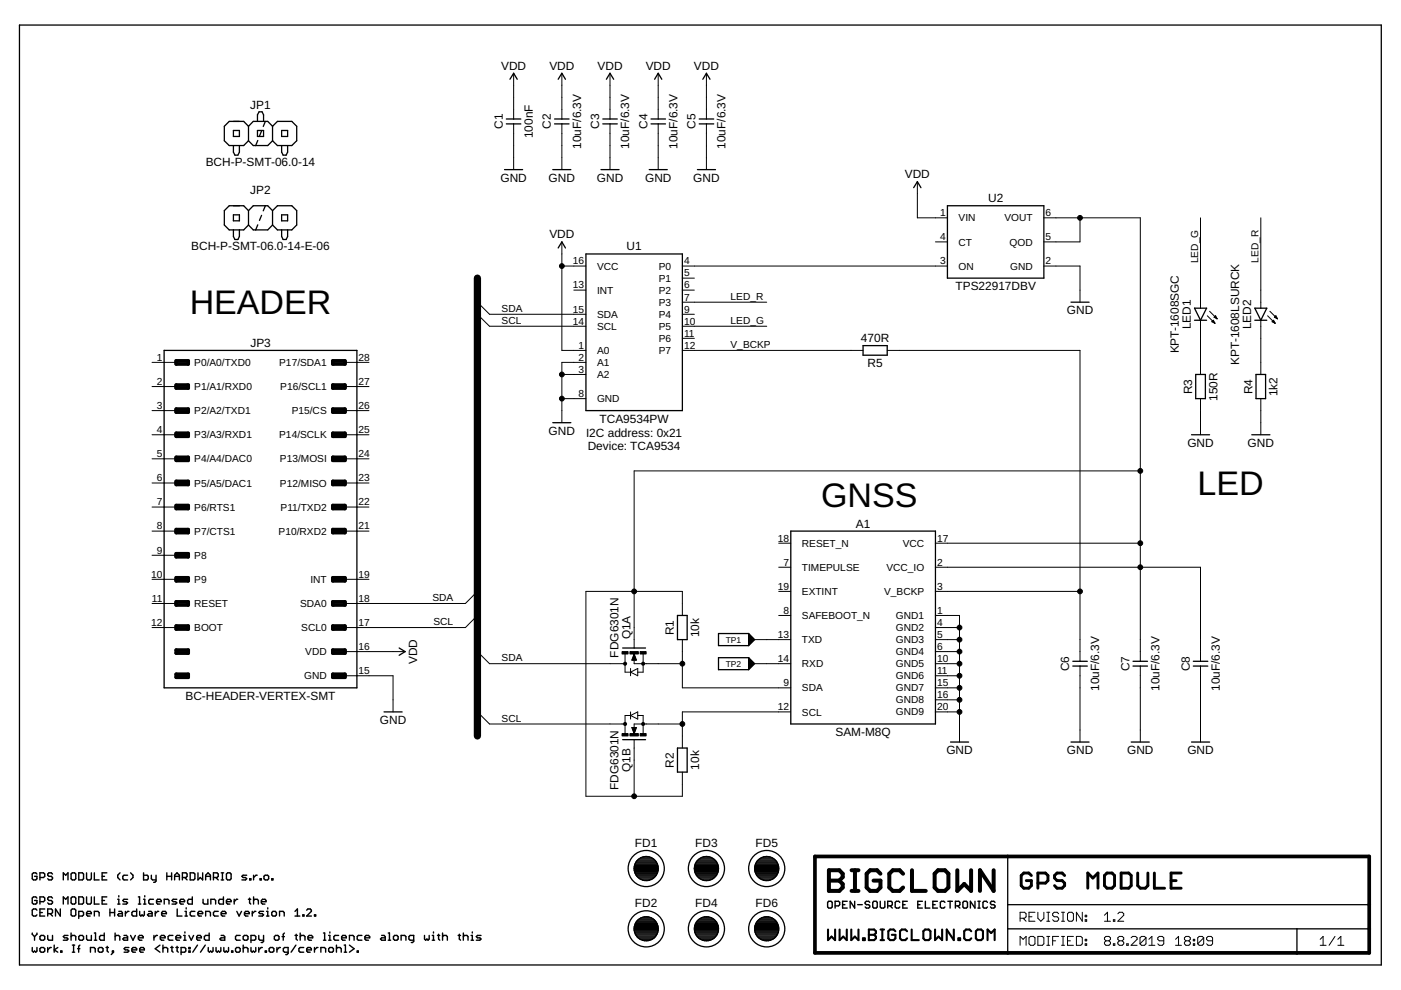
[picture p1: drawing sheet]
<svg xmlns="http://www.w3.org/2000/svg" width="297mm" height="210mm" viewBox="0 0 297 210" stroke-linecap="round" stroke-linejoin="round" font-family="sans-serif">
<g fill="none" stroke="#000" stroke-width=".21">
<path d="M108.9 15.5v9.7M119.1 15.5v9.7M129.3 15.5v9.7M139.6 15.5v9.7M149.8 15.5v9.7M108.9 26.3v9.7M119.1 26.3v9.7M129.3 26.3v9.7M139.6 26.3v9.7M149.8 26.3v9.7M194.5 38.5v7.7h6.4M119.1 56.4h5.1"/>
<path d="M119.1 51.3v23h5.1M144.7 56.4h56.2M144.7 59h2.5M198.3 51.3h2.6M221.3 56.4h7.7v7.7M221.3 46.2h20.5v94M229 46.2v5.1h-7.7M254.5 46.2v19.1M267.3 46.2v19.1M32.2 76.8h5.2M73.1 76.8h5.1M101.2 64.1l2.6 2.5h20.4"/>
<path d="M101.2 66.6l2.6 2.6h20.4M119.1 79.4h5.1M121.7 61.5h2.5M124.2 76.8h-5.1v12.8M144.7 74.3h38.3M144.7 66.6h2.5M144.7 69.2h17.9M144.7 64.1h17.9M144.7 61.5h2.5M144.7 71.7h2.5M188.1 74.3h40.9v65.9M254.5 67.9v11.5"/>
<path d="M256 67l1.6 1.5M256.5 66l1.5 1.6M257 68.1l.6 .4M257.2 68l.1-.1 .3 .6M257.2 68l-.2 .1M257.2 68l.4 .5M257.5 67.2l-.1 .1 .6 .3M257.5 67.2l.5 .4M257.7 67l.3 .6M257.7 67l-.2 .2M267.3 67.9v11.5M268.8 67l1.5 1.5"/>
<path d="M269.2 66l1.6 1.6M269.8 68.1l-.1 .1 .6 .3M269.8 68.1l.5 .4M270 68l.3 .5M270 68l-.2 .1M270.2 67.3l.3-.3 .3 .6zM270.3 67.2l.5 .4M270.4 67l.4 .6M32.2 82h5.2M32.2 87.1h5.2M32.2 92.2h5.2M32.2 97.3h5.2"/>
<path d="M73.1 82h5.1M73.1 87.1h5.1M73.1 92.2h5.1M73.1 97.3h5.1M119.1 84.5h5.1M241.8 99.8h-107.3v37.6M254.5 84.5v7.7M267.3 84.5v7.7M32.2 102.4h5.2M32.2 107.5h5.2M32.2 112.6h5.2M32.2 117.7h5.2"/>
<path d="M73.1 102.4h5.1M73.1 107.5h5.1M73.1 112.6h5.1M165.1 115.2h2.6M198.3 115.2h43.5M32.2 133.1h5.2M32.2 128h5.2M32.2 122.8h5.2M73.1 138.2h12.8M73.1 122.8h5.1M101.2 138.2l2.6 2.5h28.7M101.2 130.5l-2.5 2.6h-25.6"/>
<path d="M101.2 125.4l-2.5 2.6h-25.6M132.5 138.7v3.8h1.2M134.5 138.7v2h10.2M134.5 138.7l.5 1.3h-1.1zM134.5 138.7l-.2 1.3M134.5 138.7l-.3 1.3M134.5 138.7l-.4 1.3M134.5 138.7l.1 1.3M134.5 138.7l.2 1.3M134.5 138.7l.3 1.3M136.4 138.7v3.8h-1.2M144.7 135.6v10.2h23"/>
<path d="M144.7 130.5v-5.1h-20.5v43.4h20.5v-5.1M160 135.6h7.7M165.1 130.5h2.6M165.1 125.4h2.6M165.1 120.3h2.6M198.3 130.5h5.1v26.8M198.3 138.2h5.1M198.3 135.6h5.1M198.3 133.1h5.1M198.3 120.3h56.2v19.9M198.3 125.4h30.7M73.1 143.3h10.2v7.6"/>
<path d="M101.2 150.9l2.6 2.6h28.7M133.7 151.7h-1.2v3.8M133.7 142.5l1.5-.8v1.6zM133.7 151.7l1.5-.8v1.6zM133.7 141.7v1.6M133.7 150.9v1.6M133.9 154.3h1.1l-.5 1.2zM134.1 154.3l.4 1.2M134.2 154.3l.3 1.2M134.3 154.3l.2 1.2M134.5 156.8v12M134.6 154.3l-.1 1.2"/>
<path d="M134.7 154.3l-.2 1.2M134.8 154.3l-.3 1.2M135.2 151.7h1.2v3.8M144.7 153.5h-10.2v2M160 140.7h7.7M167.7 150.9h-23v7.7M198.3 150.9h5.1M198.3 148.4h5.1M198.3 145.8h5.1M198.3 143.3h5.1M198.3 140.7h5.1M229 141.2v16.1"/>
<path d="M241.8 141.2v16.1M254.5 141.2v16.1M216.3 194.7h.9l.4-.3v-.7l-.4-.3h-.9v1.9M216.9 194.7l.7 .6M218.2 198.8l.3-.3h.6l.3 .3v1.3l-.3 .3h-.6l-.3-.3zM218.2 194.4h.6M219.4 193.4h-1.2v1.9h1.2M220 193.4v1.3l.7 .6 .6-.6v-1.3M220 198.5h1l.3 .3v1.3l-.3 .3h-1zM221.9 193.4h.7M221.9 195.3h.7M221.9 198.5h.7"/>
<path d="M222.2 193.4v1.9M222.2 198.5v1.9M223.2 199.5h.6M224.5 193.7l-.4-.3h-.6l-.3 .3v.4l.3 .3h.6l.4 .3v.3l-.4 .3h-.6l-.3-.3M224.5 198.5h-1.3v1.9M225.1 193.4h.6M225.1 195.3h.6M225.1 198.5h.6M225.4 193.4v1.9M225.4 198.5v1.9M226.3 199.5h.6M226.7 193.4h.6l.3 .3v1.3l-.3 .3h-.6l-.4-.3v-1.3z"/>
<path d="M227.6 198.5h-1.3v1.9h1.3M228.2 198.5h1l.3 .3v1.3l-.3 .3h-1zM229.5 193.4v1.9l-1.3-1.9v1.9M230.1 195h.3v.3h-.3zM230.1 194.1h.3v.3h-.3zM230.1 199.2h.3v.3h-.3zM234.2 195.3h1.2M234.2 194.1l.6-.7v1.9M234.5 199.5l-.3-.3v-.4l.3-.3h.6l.3 .3v.4l-.3 .3M234.5 199.5l-.3 .3v.3l.3 .3h.6l.3-.3v-.3l-.3-.3M234.5 199.5h.6M236.1 195h.3v.3h-.3z"/>
<path d="M237 193.7l.3-.3h.6l.4 .3v.4l-1.3 1.2h1.3M237.3 199.5l-.3-.3v-.4l.3-.3h.6l.4 .3v.4l-.4 .3M237.3 199.5l-.3 .3v.3l.3 .3h.6l.4-.3v-.3l-.4-.3M237.3 199.5h.6M239.8 198.8l.3-.3h.7l.3 .3v.4l-1.3 1.2h1.3M243 198.8l-.3-.3h-.7l-.3 .3v1.3M243 198.8v1.3l-.3 .3h-.7l-.3-.3M243 198.8l-1.3 1.3M243.6 199.2l.6-.7v1.9M246.7 199.5h-.9l-.3-.3v-.4l.3-.3h.6l.3 .3v1.3l-.3 .3h-.6l-.3-.3M249.2 199.2l.7-.7v1.9M251.4 199.5l-.3-.3v-.4l.3-.3h.7l.3 .3v.4l-.3 .3"/>
<path d="M251.4 199.5l-.3 .3v.3l.3 .3h.7l.3-.3v-.3l-.3-.3M251.4 199.5h.7M253 199.2h.3v.3h-.3zM255.2 198.8l-.3-.3h-.6l-.4 .3v1.3M255.2 198.8v1.3l-.3 .3h-.6l-.4-.3M255.2 198.8l-1.3 1.3M257.1 199.5h-1l-.3-.3v-.4l.3-.3h.7l.3 .3v1.3l-.3 .3h-.7l-.3-.3M279.9 199.2l.6-.7v1.9M283 198.5l-1.2 1.9M283.7 199.2l.6-.7v1.9M216.3 200.4v-1.9l.6 .7 .7-.7v1.9M221.9 200.4h.7"/>
<path d="M225.1 200.4h.6M230.1 200.1h.3v.3h-.3zM236.1 200.1h.3v.3h-.3zM238.9 200.1h.3v.3h-.3zM243.6 200.4h1.3M249.2 200.4h1.3M253 200.1h.3v.3h-.3zM279.9 200.4h1.3M283.7 200.4h1.2"/>
</g>
<g fill="#000" stroke="#000" stroke-width=".21">
<circle cx="119.1" cy="56.4" r=".51"/>
<circle cx="229" cy="46.2" r=".51"/>
<circle cx="119.1" cy="79.4" r=".51"/>
<circle cx="119.1" cy="84.5" r=".51"/>
<circle cx="241.8" cy="99.8" r=".51"/>
<circle cx="241.8" cy="115.2" r=".51"/>
<circle cx="134.5" cy="125.4" r=".51"/>
<circle cx="203.4" cy="133.1" r=".51"/>
<circle cx="203.4" cy="138.2" r=".51"/>
<circle cx="203.4" cy="135.6" r=".51"/>
<circle cx="229" cy="125.4" r=".51"/>
<circle cx="241.8" cy="120.3" r=".51"/>
<circle cx="132.5" cy="140.7" r=".33"/>
<circle cx="132.5" cy="153.5" r=".33"/>
<circle cx="136.4" cy="153.5" r=".33"/>
<circle cx="136.4" cy="140.7" r=".33"/>
<circle cx="144.7" cy="140.7" r=".51"/>
<circle cx="144.7" cy="153.5" r=".51"/>
<circle cx="203.4" cy="140.7" r=".51"/>
<circle cx="203.4" cy="148.4" r=".51"/>
<circle cx="203.4" cy="145.8" r=".51"/>
<circle cx="203.4" cy="143.3" r=".51"/>
<circle cx="203.4" cy="150.9" r=".51"/>
<circle cx="134.5" cy="168.8" r=".51"/>
</g>
<path d="M101.2 59v97" fill="none" stroke="#000" stroke-width="1.5"/>
<g fill="none" stroke="#000" stroke-width=".78">
<path d="M37.4 76.5h2.5v.7h-2.5zM70.6 76.5h2.5v.7h-2.5zM37.4 81.6h2.5v.7h-2.5zM37.4 86.7h2.5v.7h-2.5zM37.4 91.9h2.5v.6h-2.5zM37.4 97h2.5v.6h-2.5zM70.6 81.6h2.5v.7h-2.5zM70.6 86.7h2.5v.7h-2.5zM70.6 91.9h2.5v.6h-2.5zM70.6 97h2.5v.6h-2.5zM37.4 102.1h2.5v.6h-2.5zM37.4 107.2h2.5v.6h-2.5z"/>
<path d="M37.4 112.3h2.5v.6h-2.5zM37.4 117.4h2.5v.6h-2.5zM70.6 102.1h2.5v.6h-2.5zM70.6 107.2h2.5v.6h-2.5zM70.6 112.3h2.5v.6h-2.5zM37.4 122.5h2.5v.6h-2.5zM37.4 127.6h2.5v.7h-2.5zM37.4 132.7h2.5v.7h-2.5zM37.4 137.8h2.5v.7h-2.5zM70.6 122.5h2.5v.6h-2.5zM70.6 127.6h2.5v.7h-2.5zM70.6 132.7h2.5v.7h-2.5z"/>
<path d="M70.6 137.8h2.5v.7h-2.5zM37.4 143h2.5v.6h-2.5zM70.6 143h2.5v.6h-2.5zM172.8 181.6h117.5v20.4h-117.5z"/>
</g>
<g fill="none" stroke="#000" stroke-width=".28">
<path d="M4.1 5.3h288.8v199.3h-288.8zM108.1 16.8l.8-1.3 .8 1.3M118.3 16.8l.8-1.3 .8 1.3M128.6 16.8l.7-1.3 .8 1.3M138.8 16.8l.8-1.3 .7 1.3M149 16.8l.8-1.3 .7 1.3M49.5 27.7h1.3v1.2h-1.3zM49.5 30.9v1.4l.3 .6h.6l.4-.6v-1.4M52.7 26.8l-1-1.1h-3.1l-1 1.1v3l1 1.1h3.1l1-1.1M52.7 26.8l1-1.1h3.1l1 1.1M52.7 29.8l1 1.1h3.1l1-1.1M52.7 26.8v3"/>
<path d="M54.6 25.7v-1.4l.3-.6h.7l.3 .6v1.4M54.6 27.7h1.3v1.2h-1.3zM54.7 29.8l-.5 1.1M55.5 27.8l-.5 1.1M56.3 25.7l-.5 1.1M57.8 26.8l1-1.1h3.1l1 1.1v3l-1 1.1h-3.1l-1-1.1M57.8 26.8v3M59.7 27.7h1.3v1.2h-1.3zM59.7 30.9v1.4l.3 .6h.7l.3-.6v-1.4M107 36h3.8M107.4 26.3h3M107.4 25.2h3"/>
<path d="M117.2 36h3.8M117.6 26.3h3M117.6 25.2h3M127.4 36h3.9M127.8 26.3h3.1M127.8 25.2h3.1M137.6 36h3.9M138 26.3h3.1M138 25.2h3.1M147.9 36h3.8M148.3 26.3h3M148.3 25.2h3"/>
<path d="M193.7 39.8l.8-1.3 .8 1.3M49.5 45.6h1.3v1.2h-1.3zM49.5 48.7v1.4l.3 .7h.6l.4-.7v-1.4M52.7 44.7l-1-1.1h-3.1l-1 1.1v3l1 1h3.1l1-1M52.7 44.7l1-1.1h3.1l1 1.1M52.7 44.7v3M52.7 47.7l1 1h3.1l1-1M54.7 47.7l-.5 1M55.5 45.7l-.5 1M56.3 43.6l-.5 1.1M57.8 44.7l1-1.1h3.1l1 1.1v3l-1 1h-3.1l-1-1M57.8 44.7v3"/>
<path d="M59.7 45.6h1.3v1.2h-1.3zM59.7 48.7v1.4l.3 .7h.7l.3-.7v-1.4M118.3 52.6l.8-1.3 .8 1.3M124.2 53.8h20.5v33.3h-20.5zM200.9 43.6h20.4v15.4h-20.4zM34.8 74.3h40.9v71.5h-40.9zM183 73.3h5.1v2h-5.1zM227.1 64.1h3.8M253.3 65.3h2.5l-1.3 2.6zM253.3 67.9h2.5M253.5 79.4h2.1v5.1h-2.1zM266 67.9h2.6"/>
<path d="M266 65.3h2.6l-1.3 2.6zM266.3 79.4h2v5.1h-2zM117.2 89.6h3.8M252.6 92.2h3.9M265.4 92.2h3.8M167.7 112.6h30.6v40.9h-30.6zM84.6 137.4l1.3 .8-1.3 .7M132 137.4h4.9M143.6 130.5h2.1v5.1h-2.1zM158.7 134.3l1.3 1.3-1.3 1.3M158.7 134.3h-6.4v2.6h6.4M158.7 139.4h-6.4v2.6h6.4"/>
<path d="M158.7 134.3v2.6M158.7 139.4v2.6M158.7 139.4l1.3 1.3-1.3 1.3M158.9 134.6v2M158.9 139.7v2M159 134.7v1.8M159 139.8v1.8M159.1 134.8v1.6M159.1 140v1.5M159.2 135v1.2M159.4 135.1v1M159.5 135.2v.8"/>
<path d="M159.6 135.4v.5M159.7 135.5v.2M81.4 150.9h3.9M132 156.8h4.9M143.6 158.6h2.1v5.1h-2.1zM159.2 140.1v1.3M159.4 140.2v1M159.5 140.3v.8M159.6 140.5v.5M159.7 140.6v.2M201.5 157.3h3.9M227.1 157.3h3.8"/>
<path d="M227.5 141.2h3M227.5 140.2h3M239.8 157.3h3.9M240.2 141.2h3.1M240.2 140.2h3.1M252.6 157.3h3.9M253 141.2h3.1M253 140.2h3.1M134.5 196.9h5.1M134.5 184.1h5.1M134.5 196.9a2.55 2.55 0 0 0 2.5 2.6 2.55 2.55 0 0 0 2.6-2.6M134.5 184.1a2.56 2.56 0 0 0 1.8 2.5"/>
<path d="M134.5 197.1h5.1M134.5 184.4h5.1M134.5 183.9h5M134.5 196.7h5M134.5 184.6h5M134.5 183.7h5M134.5 197.3h5M134.5 196.4h5M134.5 184.8h5M134.5 183.5h5M134.5 197.6h5M134.6 196.2l-.1 .7"/>
<path d="M134.6 196.2h4.8M134.6 197.8h4.8M134.6 185h4.8M134.6 183.2h4.8M134.6 196h4.8M134.7 198h4.6M134.7 185.3h4.6M134.7 183h4.6M134.7 195.8h4.6M134.8 198.2h4.4M134.8 185.5h4.4M134.8 182.8h4.4"/>
<path d="M134.9 195.5a2.56 2.56 0 0 1 4.2 0M134.9 195.5l-.3 .7M134.9 195.5h4.2M135 198.5h4M135 185.7h4M135 182.6h4M135 195.3h4M135.1 198.7h3.8M135.2 185.9h3.6M135.2 182.4h3.6M135.2 195.1h3.6M135.4 198.9h3.2"/>
<path d="M135.4 186.1h3.2M135.5 182.1h3M135.5 194.9h3M135.7 199.1h2.6M135.8 186.4h2.4M135.8 181.9h2.4M135.8 194.6h2.4M136.2 199.3h1.6M136.3 186.6h1.4M136.4 181.7h1.2M136.5 194.4h1M139.1 195.5l.3 .7"/>
<path d="M139.4 183.4l.2 .7M139.4 183.4a2.55 2.55 0 0 0-2.8-1.8 2.55 2.55 0 0 0-2.1 2.5M139.4 196.2l.2 .7M139.6 184.1a2.57 2.57 0 0 1-1.9 2.5M147.2 184.1h5.1M147.2 184.1a2.63 2.63 0 0 0 1.9 2.5M147.2 196.9h5.1M147.2 184.4h5.1M147.2 183.9h5.1M147.2 197.1h5.1M147.2 196.7h5.1M147.3 184.6h5"/>
<path d="M147.3 197.3h5M147.3 183.7h5M147.3 196.4h5M147.3 197.6h5M147.3 196.2a2.56 2.56 0 0 0 2.1 3.3 2.56 2.56 0 0 0 2.9-2.6M147.3 184.8h5M147.3 183.5h4.9M147.3 183.4a2.56 2.56 0 0 1 2.5-1.8 2.56 2.56 0 0 1 2.4 1.8M147.3 183.4l-.1 .7M147.3 196.2h4.9M147.4 185h4.8M147.4 197.8h4.8"/>
<path d="M147.4 183.2h4.8M147.4 196h4.7M147.5 185.3h4.6M147.5 198h4.6M147.5 183h4.6M147.5 195.8h4.5M147.6 185.5h4.4M147.6 198.2h4.4M147.6 182.8h4.3M147.6 195.5h4.3M147.6 195.5a2.56 2.56 0 0 1 4.3 0M147.6 195.5l-.3 .7"/>
<path d="M147.7 198.5h4.1M147.8 185.7h4M147.8 182.6h4M147.8 195.3h4M147.9 198.7h3.7M148 185.9h3.6M148 182.4h3.6M148 195.1h3.6M148.2 198.9h3.2M148.2 186.1h3.2M148.2 182.1h3.1M148.3 194.9h3"/>
<path d="M148.5 199.1h2.6M148.5 186.4h2.5M148.6 181.9h2.4M148.6 194.6h2.3M149 199.3h1.6M149 186.6h1.5M149.2 181.7h1.2M149.3 194.4h1M151.9 195.5l.3 .7M152.2 183.4l.1 .7M152.2 196.2l.1 .7M152.3 184.1a2.57 2.57 0 0 1-3.2 2.5"/>
<path d="M160 196.9h5.1M160 184.1a2.56 2.56 0 0 0 1.8 2.5M160 184.1h5.1M160 196.9a2.55 2.55 0 0 0 2.5 2.6 2.55 2.55 0 0 0 2.6-2.6M160 184.4h5.1M160 183.9h5.1M160 197.1h5.1M160 196.7h5.1M160 184.6h5.1M160 183.7h5.1M160 197.3h5.1M160 196.4h5.1"/>
<path d="M160.1 184.8h4.9M160.1 197.6h4.9M160.1 183.4a2.56 2.56 0 0 1 2.5-1.8 2.56 2.56 0 0 1 2.4 1.8M160.1 183.4l-.1 .7M160.1 183.5h4.9M160.1 196.2h4.9M160.1 196.2l-.1 .7M160.1 197.8h4.9M160.2 185h4.8M160.2 183.2h4.7M160.2 196h4.7M160.2 198h4.7"/>
<path d="M160.3 185.3h4.5M160.3 183h4.5M160.3 195.8h4.5M160.4 198.2h4.3M160.4 185.5h4.3M160.4 182.8h4.3M160.4 195.5h4.3M160.4 195.5a2.56 2.56 0 0 1 4.3 0M160.4 195.5l-.3 .7M160.5 198.5h4.1M160.5 185.7h4.1M160.5 182.6h4"/>
<path d="M160.6 195.3h3.9M160.7 198.7h3.7M160.7 185.9h3.7M160.8 182.4h3.6M160.8 195.1h3.5M161 198.9h3.2M161 186.1h3.1M161 182.1h3.1M161 194.9h3.1M161.3 199.1h2.5M161.3 186.4h2.5M161.4 181.9h2.3"/>
<path d="M161.4 194.6h2.3M161.8 199.3h1.5M161.8 186.6h1.5M161.9 181.7h1.3M162.1 194.4h1M164.7 195.5l.3 .7M165 183.4l.1 .7M165 196.2l.1 .7M165.1 184.1a2.57 2.57 0 0 1-1.8 2.5M213.7 181.6v20.4M213.7 191.8h76.6M213.7 196.9h76.6"/>
<path d="M275 196.9v5.1"/>
<circle cx="137" cy="184.2" r="3.8"/>
<circle cx="137" cy="196.9" r="3.8"/>
<circle cx="149.8" cy="184.2" r="3.8"/>
<circle cx="149.8" cy="196.9" r="3.8"/>
<circle cx="162.6" cy="184.2" r="3.8"/>
<circle cx="162.6" cy="196.9" r="3.8"/>
</g>
<path d="M175.7 184.5h2.2l.8 .8v.7l-.8 .7 .8 .7v.8l-.8 .7h-2.2zM175.7 186.7h2.2M180.6 184.5h1.4M180.6 188.9h1.4M181.3 184.5v4.4M186.7 185.3l-.8-.8h-1.4l-.8 .8v2.9l.8 .7h1.4l.8-.7v-1.5h-1.5M191.5 185.3l-.8-.8h-1.4l-.7 .8v2.9l.7 .7h1.4l.8-.7M193.4 184.5v4.4h2.9M198.9 184.5h1.4l.8 .8v2.9l-.8 .7h-1.4l-.7-.7v-2.9zM203 184.5v4.4l1.4-1.5 1.5 1.5v-4.4M210.7 184.5v4.4l-2.9-4.4v4.4" fill="none" stroke="#000" stroke-width=".85"/>
<g fill="none" stroke="#000" stroke-width=".3">
<path d="M6.8 197.8v.3l.5 .5M7.3 198.6v.7M7.8 185.3l-.2-.2h-.5l-.3 .2v1l.3 .3h.5l.2-.3v-.5h-.5M7.8 190.4l-.2-.2h-.5l-.3 .2v1l.3 .3h.5l.2-.3v-.5h-.5M7.8 193l-.2-.3h-.5l-.3 .3v1l.3 .2h.5l.2-.2M7.8 197.8v.3l-.5 .5M8.5 186.1h.7l.3-.3v-.5l-.3-.2h-.7v1.5M8.5 191.2h.7l.3-.3v-.5l-.3-.2h-.7v1.5M8.5 193.5h.5M8.7 198.3h.5l.3 .3v.5l-.3 .2h-.5l-.2-.2v-.5zM9.5 192.7h-1v1.5h1M10.1 193.7h.8l.2-.2v-.5l-.2-.3h-.8v1.5"/>
<path d="M10.1 198.3v.8l.3 .2h.7v-1M10.6 193.7l.5 .5M11.1 185.3l-.2-.2h-.5l-.3 .2v.3l.3 .2h.5l.2 .3v.2l-.2 .3h-.5l-.3-.3M11.1 190.4l-.2-.2h-.5l-.3 .2v.3l.3 .2h.5l.2 .3v.2l-.2 .3h-.5l-.3-.3M12.8 192.7v1.5l-1-1.5v1.5M13.4 186.6v-1.5l.5 .5 .5-.5v1.5M13.4 191.7v-1.5l.5 .5 .5-.5v1.5M14.4 198.3h-.7l-.3 .3 .3 .2h.5l.2 .3-.2 .2h-.8M15.1 197.8v1.5M15.1 198.6l.2-.3h.5l.3 .3v.7M15.3 185.1h.5l.3 .2v1l-.3 .3h-.5l-.2-.3v-1zM15.3 190.2h.5l.3 .2v1l-.3 .3h-.5l-.2-.3v-1z"/>
<path d="M15.3 192.7h.5l.3 .3v1l-.3 .2h-.5l-.2-.2v-1zM16.7 185.1h.8l.2 .2v1l-.2 .3h-.8zM16.7 194.2h.8l.2-.2v-.5l-.2-.3h-.8v1.5M16.7 190.2h.8l.2 .2v1l-.2 .3h-.8zM17 198.3h.5l.2 .3v.5l-.2 .2h-.5l-.3-.2v-.5zM18.4 185.1v1.2l.2 .3h.5l.3-.3v-1.2M18.4 193.7h1v-.2l-.3-.3h-.5l-.2 .3v.5l.2 .2h.5M18.4 190.2v1.2l.2 .3h.5l.3-.3v-1.2M18.4 198.3v.8l.2 .2h.8v-1M20 185.1v1.5h1M20 190.2v1.5h1M20 194.2v-1h.8l.2 .3v.7"/>
<path d="M20 199.3h.5M20 197.8h.3v1.5M21.7 185.8h.5M21.7 190.9h.5M22.1 197.8v1.5h-.7l-.3-.2v-.5l.3-.3h.7M22.6 185.1h-.9v1.5h.9M22.6 190.2h-.9v1.5h.9M23.3 193.5h1M23.3 192.7v1.5M24.3 192.7v1.5M24.4 198.6l.2-.3h.5l.3 .3v.7M24.4 197.8v1.5"/>
<path d="M25 191.7h.4M25 190.7h.2v1M25.2 189.9v.3M25.2 193.2h.5l.3 .3v.7h-.8l-.2-.2 .2-.3h.8M25.4 185.1l-.4 .5v.5l.4 .5M26.3 198.3h.5l.3 .3v.7h-.8l-.3-.2 .3-.3h.8M26.6 193.2v1M27.1 185.6h-.8l-.3 .2v.5l.3 .3h.8M27.1 190.7h-.8l-.3 .2 .3 .3h.5l.3 .2-.3 .3h-.8M27.3 193.2h-.2l-.5 .5M27.7 185.1l.5 .5v.5l-.5 .5M27.7 198.3l.5 1 .5-1"/>
<path d="M29 192.7v1.5h-.8l-.2-.2v-.5l.2-.3h.8M29.3 190.2h.3v1.5M29.3 191.7h.5M29.3 198.8h1.1v-.2l-.3-.3h-.5l-.3 .3v.5l.3 .2h.5M29.6 193.2v.8l.3 .2 .2-.2 .3 .2 .2-.2v-.8M30.4 185.1v1.5h.8l.2-.3v-.5l-.2-.2h-.8M30.4 191.7h.5M30.4 190.7h.3v1M30.7 189.9v.3M31.5 193.2h.5l.3 .3v.7h-.8l-.2-.2 .2-.3h.8M32.1 185.6v.7l.2 .3h.8M32.5 190.7h-.7l-.3 .2v.5l.3 .3h.7"/>
<path d="M32.6 198.3v1M32.9 193.2v1M33.1 185.6v1.2l-.3 .3h-.2M33.2 191.2h1v-.3l-.3-.2h-.5l-.2 .2v.5l.2 .3h.5M33.4 198.3h-.3l-.5 .5M33.7 193.2h-.3l-.5 .5M34 198.8h1v-.2l-.2-.3h-.6l-.2 .3v.5l.2 .2h.6M34.3 193.7h1v-.2l-.3-.3h-.5l-.2 .3v.5l.2 .2h.5M34.8 191.7v-1h.8l.2 .2v.8M35.4 185.8h1M35.4 185.1v1.5M36.4 185.1v1.5"/>
<path d="M36.7 198.3h-.8l-.3 .3v.5l.3 .2h.8M37 185.8h1M37 186.6v-1l.5-.5 .5 .5v1M37.3 198.8h1v-.2l-.2-.3h-.6l-.2 .3v.5l.2 .2h.6M37.5 190.7h-.8l-.2 .2 .2 .3h.5l.3 .2-.3 .3h-.7M37.6 192.7v1.5h1M38.1 191.2h1v-.3l-.2-.2h-.5l-.3 .2v.5l.3 .3h.5M38.7 186.1h.7l.3-.3v-.5l-.3-.2h-.7v1.5M38.9 199.3h.6M38.9 198.3h.3v1M39.2 186.1l.5 .5M39.2 197.6v.2"/>
<path d="M39.2 194.2h.5M39.2 193.2h.3v1M39.5 192.5v.2M40 198.3l.6 1 .4-1M40.3 185.1h.8l.2 .2v1l-.2 .3h-.8zM40.8 190.2v1.5h-.8l-.2-.3v-.5l.2-.2h.8M41.3 193.2h-.7l-.3 .3v.5l.3 .2h.7M41.7 198.8h1v-.2l-.3-.3h-.5l-.2 .3v.5l.2 .2h.5M42 185.1v1.5l.5-.5 .5 .5v-1.5M42 193.7h1v-.2l-.3-.3h-.5l-.2 .3v.5l.2 .2h.5M43.1 190.7v.7l.2 .3h.8v-1M43.6 185.8h1"/>
<path d="M43.6 186.6v-1l.5-.5 .5 .5v1M43.6 194.2v-1h.8l.2 .3v.7M44.3 197.8v1.5h-.7l-.3-.2v-.5l.3-.3h.7M44.7 191.7v-1h.8l.2 .2v.8M45.3 186.1h.7l.3-.3v-.5l-.3-.2h-.7v1.5M45.8 186.1l.5 .5M46.3 193.2h-.8l-.2 .3v.5l.2 .2h.8M46.9 198.3h.5l.2 .3v.7h-.7l-.3-.2 .3-.3h.7M46.9 185.1h.5M46.9 186.6h.5M46.9 193.7h1l-.2-.5h-.5l-.3 .3v.5l.3 .2h.5M47.2 185.1v1.5"/>
<path d="M47.4 190.2v1.5h-.8l-.2-.3v-.5l.2-.2h.8M48 191.2h1v-.3l-.3-.2h-.4l-.3 .2v.5l.3 .3h.4M48.3 185.1h.4l.3 .2v1l-.3 .3h-.4l-.3-.3v-1zM49.7 190.7v1M50.2 193.2l.5 1 .5-1M50.4 190.7h-.3l-.4 .5M50.9 198.3h-.7l-.3 .3v.5l.3 .2h.7M51.8 198.3h.5l.3 .3v.5l-.3 .2h-.5l-.2-.2v-.5zM51.8 193.7h1.1v-.2l-.3-.3h-.5l-.3 .3v.5l.3 .2h.5M52.3 185.6h-.8l-.2 .2 .2 .3h.5l.3 .2-.3 .3h-.7M52.7 190.7h.5M52.9 190.4v1l.3 .3"/>
<path d="M52.9 186.3h.3v.3h-.3zM53.2 199.3h.8l.2-.2v-.5l-.2-.3h-.8v1.5M53.5 193.2v1M53.8 185.6v1M53.8 190.2v1.5M53.8 190.9l.2-.2h.5l.3 .2v.8M54.3 193.2h-.3l-.5 .5M54.5 185.6h-.2l-.5 .5M54.9 198.3v.8l.2 .2h.8M55.1 186.3h.3v.3h-.3zM55.4 191.2h1l-.2-.5h-.5l-.3 .2v.5l.3 .3h.5M55.9 193.2h-.8l-.2 .3 .2 .2h.5l.3 .3-.3 .2h-.7"/>
<path d="M55.9 198.3v1.3l-.5 .2M56 185.8l.2-.2h.5l.3 .2v.5l-.3 .3h-.5l-.2-.3zM56.5 194.2h.5M56.5 193.2h.3v1M56.8 192.5v.2M57.6 186.3h.3v.3h-.3zM57.9 193.2h.5l.2 .3v.5l-.2 .2h-.5l-.3-.2v-.5zM58.4 198.3h.5l.3 .3v.5l-.3 .2h-.5l-.2-.2v-.5zM59.3 194.2v-1h.7l.3 .3v.7M59.8 198.6h.5M60.3 197.8l-.3 .3v1.2M62.5 194.2h1.1"/>
<path d="M62.5 193.2l.6-.5v1.5M62.5 198.3h.6M62.8 198.1v1l.3 .2M63.6 198.6l.3-.3h.5l.3 .3v.7M63.6 197.8v1.5M64.2 194h.3v.2h-.3zM65 193l.3-.3h.5l.2 .3v.2l-1 1h1M65.3 198.8h1v-.2l-.3-.3h-.4l-.3 .3v.5l.3 .2h.4M66.7 194h.2v.2h-.2zM68.6 199.3h.5M68.6 197.8h.2v1.5M69.7 199.3h.5"/>
<path d="M69.7 198.3h.2v1M69.9 197.6v.2M71.8 198.3h-.8l-.2 .3v.5l.2 .2h.8M72.4 198.8h1l-.2-.5h-.5l-.3 .3v.5l.3 .2h.5M74.1 199.3v-1h.7l.3 .3v.7M76.7 198.3h-.7l-.3 .3v.5l.3 .2h.7M77.4 198.8h1v-.2l-.3-.3h-.5l-.2 .3v.5l.2 .2h.5M80.9 198.3h.5l.3 .3v.7h-.8l-.2-.2 .2-.3h.8M82.3 199.3h.5M82.3 197.8h.3v1.5M83.4 198.6l.3-.3h.5l.2 .3v.5l-.2 .2h-.5l-.3-.2zM85 199.3v-1h.8l.3 .3v.7"/>
<path d="M87.7 199.3h-.7l-.3-.2v-.5l.3-.3h.7v1.3l-.5 .2M90 198.3v.8l.3 .2 .2-.2 .3 .2 .2-.2v-.8M91.7 199.3h.4M91.7 198.3h.2v1M91.9 197.6v.2M92.8 198.3h.4M93 198.1v1l.2 .2M93.8 198.6l.3-.3h.5l.2 .3v.7M93.8 197.8v1.5M97.1 198.3h.5M97.4 198.1v1l.2 .2M98.2 198.6l.3-.3h.5l.2 .3v.7"/>
<path d="M98.2 197.8v1.5M99.9 199.3h.5M99.9 198.3h.2v1M100.1 197.6v.2M102 198.3h-.8l-.2 .3 .2 .2h.5l.3 .3-.3 .2h-.7M175.7 191.1h.5l.2 .2v1l-.2 .2h-.5l-.2-.2v-1zM177.1 192.1h.7l.2-.3v-.5l-.2-.2h-.7v1.4M178.6 191.8h.5M179.6 191.1h-1v1.4h1M181.2 191.1v1.4l-.9-1.4v1.4M181.8 191.8h1M184.4 191.3l-.2-.2h-.5l-.3 .2v.3l.3 .2h.5l.2 .3-.2 .4h-.5l-.3-.2"/>
<path d="M185.3 191.1h.5l.2 .2v1l-.2 .2h-.5l-.3-.2v-1zM186.6 191.1v1.2l.3 .2h.4l.3-.2v-1.2M188.2 192.1h.7l.3-.3v-.5l-.3-.2h-.7v1.4M188.7 192.1l.5 .4M190.8 191.3l-.3-.2h-.4l-.3 .2v1l.3 .2h.4l.3-.2M191.4 191.8h.5M192.4 191.1h-1v1.4h1M194.6 191.8h.5M195.6 191.1h-1v1.4h1M196.2 191.1v1.4h.9M197.8 191.8h.5M198.8 191.1h-1v1.4h1"/>
<path d="M200.3 191.3l-.2-.2h-.5l-.2 .2v1l.2 .2h.5l.2-.2M201 191.1h.9M201.4 191.1v1.4M202.6 192.1h.7l.2-.3v-.5l-.2-.2h-.7v1.4M203 192.1l.5 .4M204.4 191.1h.5l.2 .2v1l-.2 .2h-.5l-.2-.2v-1zM206.7 191.1v1.4l-1-1.4v1.4M207.3 191.1h.5M207.3 192.5h.5M207.6 191.1v1.4M209.4 191.3l-.3-.2h-.5l-.2 .2v1l.2 .2h.5l.3-.2M211 191.3l-.3-.2h-.5l-.2 .2v.3l.2 .2h.5l.3 .3v.2l-.3 .2h-.5l-.2-.2"/>
<path d="M6.8 200.9v.7l.3 .3 .2-.3 .3 .3 .2-.3v-.7M8.7 200.9h.5l.3 .2v.5l-.3 .3h-.5l-.2-.3v-.5zM10.1 200.9v1M10.9 200.9h-.3l-.5 .5M11.5 200.4v1.5M12.3 200.9l-.8 .5 .8 .5M12.9 201.6h.2v.3h-.2zM15.3 201.9h.5M15.3 200.4h.5M15.6 200.4v1.5M16.4 201.1h.5M16.9 200.4l-.2 .2v1.3"/>
<path d="M19.2 201.9v-1h.7l.3 .2v.8M20.8 201.1l.3-.2h.5l.2 .2v.5l-.2 .3h-.5l-.3-.3zM22.5 200.9h.5M22.7 200.6v1l.3 .3M23.8 201.6h.3v.3h-.3zM24.1 201.9l-.5 .5M27.3 200.9h-.7l-.3 .2 .3 .3h.5l.2 .2-.2 .3h-.8M28 201.4h1v-.3l-.3-.2h-.5l-.2 .2v.5l.2 .3h.5M29.6 201.4h1l-.2-.5h-.5l-.3 .2v.5l.3 .3h.5M33.9 200.4l-1 .7 1 .8M34.5 201.1l.3-.2h.5l.3 .2v.8M34.5 200.4v1.5"/>
<path d="M36.2 200.9h.5M36.4 200.6v1l.3 .3M37.3 200.9h.5M37.5 200.6v1l.3 .3M38.4 201.9h.8l.2-.3v-.5l-.2-.2h-.8v1.5M40 201.6h.3v.3h-.3zM40 200.9h.3v.2h-.3zM41.9 200.4l-1 1.5M43.5 200.4l-1 1.5M44.2 200.9v.7l.2 .3 .3-.3 .2 .3 .3-.3v-.7M45.8 200.9v.7l.3 .3 .2-.3 .3 .3 .2-.3v-.7M47.5 200.9v.7l.2 .3 .3-.3 .2 .3 .3-.3v-.7"/>
<path d="M49.1 201.6h.3v.3h-.3zM50.2 200.9h.5l.2 .2v.5l-.2 .3h-.5l-.3-.3v-.5zM51.6 201.1l.2-.2h.5l.3 .2v.8M51.6 200.4v1.5M53.2 200.9v.7l.3 .3 .2-.3 .3 .3 .2-.3v-.7M54.9 200.9v1M55.6 200.9h-.2l-.5 .5M56.2 201.6h.3v.3h-.3zM57.1 201.1l.2-.2h.5l.3 .2v.5l-.3 .3h-.5l-.2-.3zM58.7 200.9v1M59.5 200.9h-.3l-.5 .5M61.1 201.9h-.8l-.2-.3v-.5l.2-.2h.8v1.2l-.3 .3h-.2"/>
<path d="M62.7 200.4l-1 1.5M64.4 200.9h-.8l-.2 .2v.5l.2 .3h.8M65 201.4h1v-.3l-.2-.2h-.5l-.3 .2v.5l.3 .3h.5M66.7 200.9v1M67.4 200.9h-.2l-.5 .5M68 201.9v-1h.8l.2 .2v.8M69.7 201.1l.2-.2h.5l.3 .2v.5l-.3 .3h-.5l-.2-.3zM71.3 201.1l.3-.2h.5l.2 .2v.8M71.3 200.4v1.5M73 201.9h.5M73 200.4h.2v1.5M74.1 200.4l1 .7-1 .8"/>
<path d="M75.7 201.6h.3v.3h-.3z"/>
</g>
<g fill="none" stroke="#000" stroke-width=".44">
<path d="M175.6 197.1v2.2l.7-.7 .8 .7v-2.2M178 197.1v2.2l.8-.7 .7 .7v-2.2M180.5 197.1v2.2l.8-.7 .7 .7v-2.2M183 198.9h.3v.4h-.3zM184.2 197.1h1.1l.4 .3v.4l-.4 .4 .4 .4v.3l-.4 .4h-1.1zM184.2 198.2h1.1M186.7 199.3h.7M186.7 197.1h.7M187.1 197.1v2.2M189.8 197.4l-.3-.3h-.8l-.4 .3v1.5l.4 .4h.8l.3-.4v-.7h-.7M192.3 197.4l-.4-.3h-.7l-.4 .3v1.5l.4 .4h.7l.4-.4M193.3 197.1v2.2h1.5"/>
<path d="M195.8 197.4l.3-.3h.8l.4 .3v1.5l-.4 .4h-.8l-.3-.4zM198.2 197.1v2.2l.8-.7 .7 .7v-2.2M202.2 197.1v2.2l-1.5-2.2v2.2M203.2 198.9h.4v.4h-.4zM205.9 197.4l-.4-.3h-.7l-.4 .3v1.5l.4 .4h.7l.4-.4M206.9 197.4l.4-.3h.7l.4 .3v1.5l-.4 .4h-.7l-.4-.4zM209.4 199.3v-2.2l.7 .7 .8-.7v2.2"/>
</g>
<path d="M218.7 185.6l-.6-.5h-1l-.6 .5v2.2l.6 .5h1l.6-.5v-1.1h-1.1M220 187.2h1.7l.5-.5v-1.1l-.5-.5h-1.7v3.2M225.7 185.6l-.5-.5h-1.1l-.5 .5v.6l.5 .5h1.1l.5 .5v.6l-.5 .5h-1.1l-.5-.5M230.6 188.3v-3.2l1.1 1.1 1.1-1.1v3.2M234.7 185.1h1.1l.5 .5v2.2l-.5 .5h-1.1l-.5-.5v-2.2zM237.7 185.1h1.6l.5 .5v2.2l-.5 .5h-1.6zM241.2 185.1v2.7l.6 .5h1l.6-.5v-2.7M244.8 185.1v3.2h2.1M248.3 186.7h1.1M250.4 185.1h-2.1v3.2h2.1" fill="none" stroke="#000" stroke-width=".61"/>
<path d="M131.9 138.2h1.3v.5h-1.3zM133.6 138.2h1.7v.5h-1.7zM135.7 138.2h1.3v.5h-1.3zM131.9 155.5h1.3v.5h-1.3zM133.6 155.5h1.7v.5h-1.7zM135.7 155.5h1.3v.5h-1.3z" fill="#000" stroke="#000" stroke-width=".21"/>
<g font-size="7.2">
<text x="40.2" y="66.6">HEADER</text>
<text x="174.1" y="107.5">GNSS</text>
<text x="253.9" y="104.9">LED</text>
</g>
<g font-size="2.5">
<text x="106.2" y="14.8">VDD</text>
<text x="116.5" y="14.8">VDD</text>
<text x="126.7" y="14.8">VDD</text>
<text x="136.9" y="14.8">VDD</text>
<text x="147.1" y="14.8">VDD</text>
<text x="53.1" y="23.2">JP1</text>
<text x="106.6" y="27.4" transform="rotate(-90 106.6 27.4)">C1</text>
<text x="113" y="29.3" transform="rotate(-90 113 29.3)">100nF</text>
<text x="116.8" y="27.4" transform="rotate(-90 116.8 27.4)">C2</text>
<text x="127" y="27.4" transform="rotate(-90 127 27.4)">C3</text>
<text x="137.3" y="27.4" transform="rotate(-90 137.3 27.4)">C4</text>
<text x="147.5" y="27.4" transform="rotate(-90 147.5 27.4)">C5</text>
<text x="43.6" y="35.2">BCH-P-SMT-06.0-14</text>
<text x="123.2" y="31.5" transform="rotate(-90 123.2 31.5)">10uF/6.3V</text>
<text x="133.4" y="31.5" transform="rotate(-90 133.4 31.5)">10uF/6.3V</text>
<text x="143.6" y="31.5" transform="rotate(-90 143.6 31.5)">10uF/6.3V</text>
<text x="153.9" y="31.5" transform="rotate(-90 153.9 31.5)">10uF/6.3V</text>
<text x="53.1" y="41.1">JP2</text>
<text x="106.1" y="38.5">GND</text>
<text x="116.3" y="38.5">GND</text>
<text x="126.5" y="38.5">GND</text>
<text x="136.8" y="38.5">GND</text>
<text x="147" y="38.5">GND</text>
<text x="191.8" y="37.8">VDD</text>
<text x="209.5" y="42.9">U2</text>
<text x="40.5" y="53.1">BCH-P-SMT-06.0-14-E-06</text>
<text x="116.5" y="50.5">VDD</text>
<text x="132.8" y="53.1">U1</text>
<text x="202.6" y="61.5">TPS22917DBV</text>
<text x="226.2" y="66.6">GND</text>
<text x="252.5" y="69.8" transform="rotate(-90 252.5 69.8)">LED1</text>
<text x="265.3" y="69.8" transform="rotate(-90 265.3 69.8)">LED2</text>
<text x="53.1" y="73.5">JP3</text>
<text x="182.5" y="72.5">470R</text>
<text x="183.9" y="77.9">R5</text>
<text x="249.9" y="74.9" transform="rotate(-90 249.9 74.9)">KPT-1608SGC</text>
<text x="262.7" y="77.3" transform="rotate(-90 262.7 77.3)">KPT-1608LSURCK</text>
<text x="252.8" y="83.6" transform="rotate(-90 252.8 83.6)">R3</text>
<text x="265.5" y="83.6" transform="rotate(-90 265.5 83.6)">R4</text>
<text x="270.9" y="84" transform="rotate(-90 270.9 84)">1k2</text>
<text x="127.1" y="89.6">TCA9534PW</text>
<text x="258.1" y="85" transform="rotate(-90 258.1 85)">150R</text>
<text x="116.3" y="92.2">GND</text>
<text x="124.2" y="92.7">I2C address: 0x21</text>
<text x="124.6" y="95.4">Device: TCA9534</text>
<text x="251.7" y="94.7">GND</text>
<text x="264.5" y="94.7">GND</text>
<text x="181.5" y="111.8">A1</text>
<text x="133.7" y="135.6" transform="rotate(-90 133.7 135.6)">Q1A</text>
<text x="142.9" y="134.7" transform="rotate(-90 142.9 134.7)">R1</text>
<text x="148.2" y="135.1" transform="rotate(-90 148.2 135.1)">10k</text>
<text x="88.4" y="140.8" transform="rotate(-90 88.4 140.8)">VDD</text>
<text x="131.1" y="139.4" transform="rotate(-90 131.1 139.4)">FDG6301N</text>
<text x="226.7" y="142.3" transform="rotate(-90 226.7 142.3)">C6</text>
<text x="239.5" y="142.3" transform="rotate(-90 239.5 142.3)">C7</text>
<text x="252.2" y="142.3" transform="rotate(-90 252.2 142.3)">C8</text>
<text x="39.3" y="148.4">BC-HEADER-VERTEX-SMT</text>
<text x="233.1" y="146.5" transform="rotate(-90 233.1 146.5)">10uF/6.3V</text>
<text x="245.8" y="146.5" transform="rotate(-90 245.8 146.5)">10uF/6.3V</text>
<text x="258.6" y="146.5" transform="rotate(-90 258.6 146.5)">10uF/6.3V</text>
<text x="80.5" y="153.5">GND</text>
<text x="177.1" y="156">SAM-M8Q</text>
<text x="200.6" y="159.9">GND</text>
<text x="226.2" y="159.9">GND</text>
<text x="239" y="159.9">GND</text>
<text x="251.7" y="159.9">GND</text>
<text x="131.1" y="167.5" transform="rotate(-90 131.1 167.5)">FDG6301N</text>
<text x="133.7" y="163.7" transform="rotate(-90 133.7 163.7)">Q1B</text>
<text x="142.9" y="162.8" transform="rotate(-90 142.9 162.8)">R2</text>
<text x="148.2" y="163.2" transform="rotate(-90 148.2 163.2)">10k</text>
<text x="134.6" y="179.6">FD1</text>
<text x="147.4" y="179.6">FD3</text>
<text x="160.2" y="179.6">FD5</text>
<text x="134.6" y="192.3">FD2</text>
<text x="147.4" y="192.3">FD4</text>
<text x="160.2" y="192.3">FD6</text>
</g>
<g font-size="2.2">
<text x="199.3" y="45.8">1</text>
<text x="203.2" y="47">VIN</text>
<text x="213" y="46.9">VOUT</text>
<text x="221.7" y="45.8">6</text>
<text x="199.3" y="50.9">4</text>
<text x="203.2" y="52.1">CT</text>
<text x="214.1" y="52.1">QOD</text>
<text x="221.7" y="50.9">5</text>
<text x="121.5" y="56">16</text>
<text x="126.6" y="57.2">VCC</text>
<text x="139.7" y="57.2">P0</text>
<text x="139.7" y="59.7">P1</text>
<text x="145" y="56">4</text>
<text x="145" y="58.6">5</text>
<text x="199.3" y="56">3</text>
<text x="203.2" y="57.2">ON</text>
<text x="214.2" y="57.2">GND</text>
<text x="221.7" y="56">2</text>
<text x="254" y="55.8" transform="rotate(-90 254 55.8)">LED_G</text>
<text x="266.8" y="55.7" transform="rotate(-90 266.8 55.7)">LED_R</text>
<text x="121.5" y="61.2">13</text>
<text x="126.6" y="62.3">INT</text>
<text x="139.7" y="62.3">P2</text>
<text x="139.7" y="64.8">P3</text>
<text x="145" y="61.2">6</text>
<text x="145" y="63.7">7</text>
<text x="154.9" y="63.6">LED_R</text>
<text x="106.3" y="66.1">SDA</text>
<text x="106.3" y="68.7">SCL</text>
<text x="121.5" y="68.8">14</text>
<text x="121.5" y="66.3">15</text>
<text x="126.6" y="69.9">SCL</text>
<text x="126.6" y="67.4">SDA</text>
<text x="139.7" y="67.4">P4</text>
<text x="139.7" y="69.9">P5</text>
<text x="145" y="66.3">9</text>
<text x="145" y="68.8">10</text>
<text x="145" y="71.4">11</text>
<text x="154.9" y="68.7">LED_G</text>
<text x="33.2" y="76.5">1</text>
<text x="41.2" y="77.6">P0/A0/TXD0</text>
<text x="59.2" y="77.6">P17/SDA1</text>
<text x="76" y="76.5">28</text>
<text x="122.7" y="73.9">1</text>
<text x="122.7" y="76.5">2</text>
<text x="126.6" y="75.1">A0</text>
<text x="126.6" y="77.6">A1</text>
<text x="139.7" y="72.5">P6</text>
<text x="139.7" y="75">P7</text>
<text x="145" y="73.9">12</text>
<text x="154.9" y="73.8">V_BCKP</text>
<text x="33.2" y="81.6">2</text>
<text x="41.2" y="82.7">P1/A1/RXD0</text>
<text x="59.4" y="82.7">P16/SCL1</text>
<text x="76" y="81.6">27</text>
<text x="122.7" y="79">3</text>
<text x="126.6" y="80.2">A2</text>
<text x="33.2" y="86.7">3</text>
<text x="41.2" y="87.8">P2/A2/TXD1</text>
<text x="61.8" y="87.8">P15/CS</text>
<text x="76" y="86.7">26</text>
<text x="122.7" y="84.2">8</text>
<text x="126.6" y="85.3">GND</text>
<text x="33.2" y="91.8">4</text>
<text x="41.2" y="92.9">P3/A3/RXD1</text>
<text x="59.2" y="92.9">P14/SCLK</text>
<text x="76" y="91.8">25</text>
<text x="33.2" y="96.9">5</text>
<text x="41.2" y="98">P4/A4/DAC0</text>
<text x="59.3" y="98">P13/MOSI</text>
<text x="76" y="96.9">24</text>
<text x="33.2" y="102">6</text>
<text x="33.2" y="107.1">7</text>
<text x="41.2" y="103.2">P5/A5/DAC1</text>
<text x="59.3" y="103.2">P12/MISO</text>
<text x="76" y="102">23</text>
<text x="76" y="107.1">22</text>
<text x="33.2" y="112.3">8</text>
<text x="41.2" y="108.3">P6/RTS1</text>
<text x="41.2" y="113.4">P7/CTS1</text>
<text x="59.1" y="113.4">P10/RXD2</text>
<text x="59.5" y="108.3">P11/TXD2</text>
<text x="76" y="112.3">21</text>
<text x="33.2" y="117.4">9</text>
<text x="41.2" y="118.5">P8</text>
<text x="164.9" y="114.8">18</text>
<text x="166.1" y="119.9">7</text>
<text x="170" y="115.9">RESET_N</text>
<text x="191.4" y="115.9">VCC</text>
<text x="198.7" y="114.8">17</text>
<text x="198.7" y="119.9">2</text>
<text x="32" y="122.5">10</text>
<text x="41.2" y="123.6">P9</text>
<text x="65.8" y="123.6">INT</text>
<text x="76" y="122.5">19</text>
<text x="164.9" y="125">19</text>
<text x="170" y="121">TIMEPULSE</text>
<text x="187.9" y="121">VCC_IO</text>
<text x="198.7" y="125">3</text>
<text x="32.2" y="127.6">11</text>
<text x="41.2" y="128.7">RESET</text>
<text x="63.6" y="128.7">SDA0</text>
<text x="76" y="127.6">18</text>
<text x="91.7" y="127.4">SDA</text>
<text x="166.1" y="130.1">8</text>
<text x="170" y="126.2">EXTINT</text>
<text x="170" y="131.3">SAFEBOOT_N</text>
<text x="187.4" y="126.1">V_BCKP</text>
<text x="190" y="131.3">GND1</text>
<text x="198.7" y="130.1">1</text>
<text x="32" y="132.7">12</text>
<text x="41.2" y="133.8">BOOT</text>
<text x="63.9" y="133.8">SCL0</text>
<text x="76" y="132.7">17</text>
<text x="76" y="137.8">16</text>
<text x="91.9" y="132.5">SCL</text>
<text x="164.9" y="135.3">13</text>
<text x="170" y="136.4">TXD</text>
<text x="190" y="133.8">GND2</text>
<text x="190" y="136.4">GND3</text>
<text x="198.7" y="132.7">4</text>
<text x="198.7" y="135.3">5</text>
<text x="198.7" y="137.8">6</text>
<text x="64.7" y="138.9">VDD</text>
<text x="76" y="142.9">15</text>
<text x="106.3" y="140.2">SDA</text>
<text x="164.9" y="140.4">14</text>
<text x="170" y="141.5">RXD</text>
<text x="190" y="138.9">GND4</text>
<text x="190" y="141.5">GND5</text>
<text x="198.7" y="140.4">10</text>
<text x="198.7" y="142.9">11</text>
<text x="64.5" y="144">GND</text>
<text x="166.1" y="145.5">9</text>
<text x="170" y="146.6">SDA</text>
<text x="190" y="144">GND6</text>
<text x="190" y="146.6">GND7</text>
<text x="190" y="149.1">GND8</text>
<text x="198.7" y="145.5">15</text>
<text x="198.7" y="148">16</text>
<text x="106.3" y="153">SCL</text>
<text x="164.9" y="150.6">12</text>
<text x="170" y="151.7">SCL</text>
<text x="190" y="151.7">GND9</text>
<text x="198.7" y="150.6">20</text>
</g>
<g font-size="1.8">
<text x="153.9" y="136.2">TP1</text>
<text x="153.9" y="141.4">TP2</text>
</g>
</svg>
